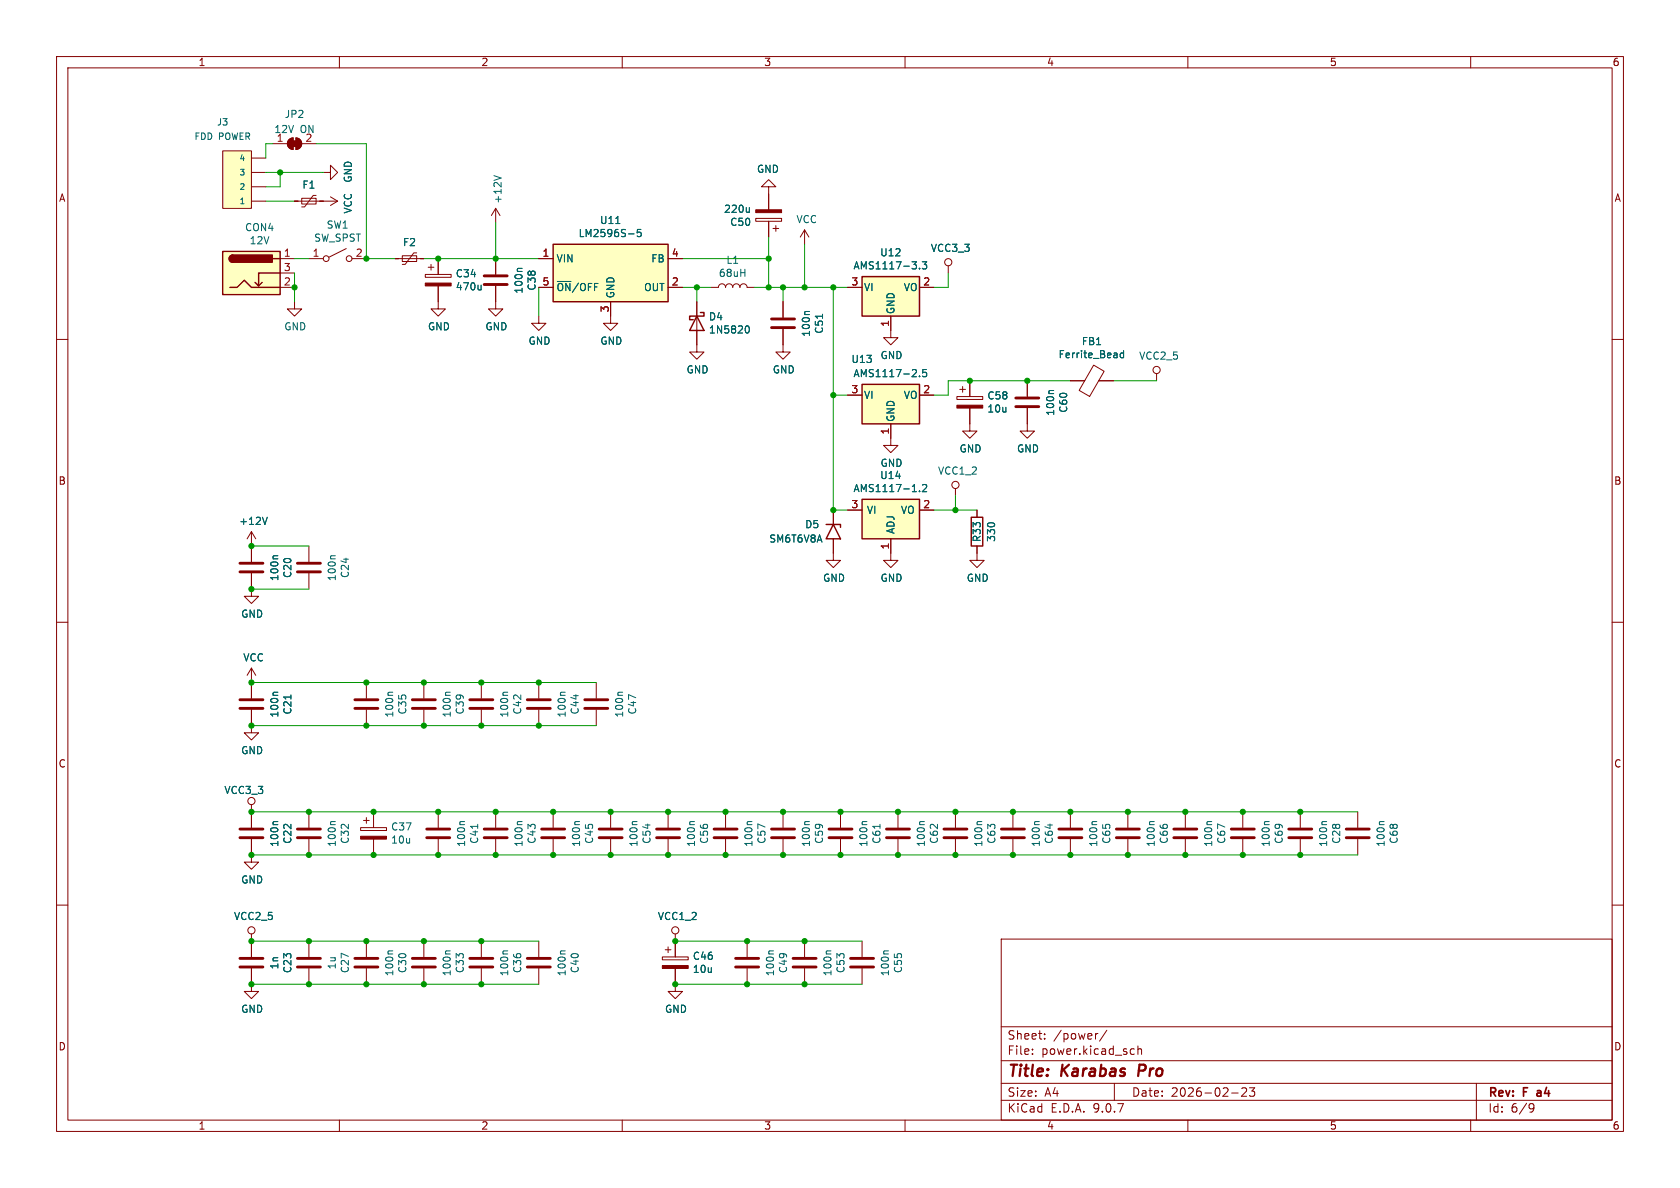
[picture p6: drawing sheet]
<svg xmlns="http://www.w3.org/2000/svg" width="297mm" height="210mm" viewBox="0 0 297 210" stroke-linecap="round" stroke-linejoin="round" font-family="sans-serif">
<g fill="none" stroke="#840000" stroke-width=".18">
<path d="M10 10h277v190h-277zM12 12h273v186h-273zM60 10v2M110 10v2M160 10v2M210 10v2M260 10v2M157.5 58.4v1.3h1.2l-1.2 1.3-1.3-1.3h1.3M10 60h2M169.2 70.1h4.5v.5h-4.5zM169.7 68.8h1M170.2 68.3v1"/>
<path d="M171.4 72.1v4.1h1.3l-1.3 1.3-1.2-1.3h1.2M171.4 67.3v2.8M181.6 72.1v4.1h1.3l-1.3 1.3-1.3-1.3h1.3M181.6 67.3v2.8M285 60h2M10 110h2M285 110h2M63.8 146.3h4.5v.5h-4.5zM64.3 145h1M64.8 144.5v1M66 143.5v2.8M66 148.3v2.8"/>
<path d="M77.5 143.5v2.8M77.5 148.3v2.8M189.2 143.5v2.8M189.2 148.3v2.8M199.4 143.5v2.8M199.4 148.3v2.8M209.5 143.5v2.8M209.5 148.3v2.8M219.7 143.5v2.8M219.7 148.3v2.8M229.9 143.5v2.8M229.9 148.3v2.8"/>
<path d="M240 143.5v2.8M240 148.3v2.8M10 160h2M44.4 171.2v4.1h1.3l-1.3 1.2-1.2-1.2h1.2M44.4 165.1v4.1M74.9 166.4v2.8M74.9 171.2v2.8M85.1 166.4v2.8M85.1 171.2v2.8M177 166h108v32h-108zM285 160h2M60 198v2"/>
<path d="M110 198v2M160 198v2M177 194.5h108M177 191.5h108M177 187.5h108M177 181.5h108M182.5 186.3v.1M182.5 185.5v.1M184.7 183.6v.1M184.7 182.8v.1M194.1 182.7l-.3 .1M195.7 182.1l-1.3 2"/>
<path d="M197 191.5v3M200.1 185.4l.4 .1M200.5 186.3l-.4 .1M201.2 185.5l.2-.1 .3 .1 .1 .9M201.2 184.9v1.5M210 198v2M217.7 193.2h1.2M219.5 192.4l.6-.1 .2 .1 .1 .3-.9 1.1h.9M220.9 192.3h.9l-.5 .6 .4 .1v.7l-.2 .1h-.4l-.2-.1M260 198v2M261 191.5v6.5M270.6 195.1l.5 .1a.99 .99 0 0 1-.4 1.4h-.2"/>
<path d="M271.2 195.7l-.3 .3h-.3"/>
<circle cx="44.4" cy="164.5" r=".63"/>
</g>
<path d="M271.8 193.3v.4" fill="none" stroke="#840000" stroke-width=".3"/>
<path d="M201.5 188.2l-.3 2" fill="none" stroke="#840000" stroke-width=".4"/>
<g fill="none" stroke="#840000" stroke-width=".51">
<path d="M179.6 70.4h4M179.6 71.9h4M75.4 146.6h4.1M75.4 148.1h4.1M187.2 146.6h4.1M187.2 148.1h4.1M197.4 146.6h4M197.4 148.1h4M207.5 146.6h4.1M207.5 148.1h4.1M217.7 146.6h4M217.7 148.1h4"/>
<path d="M227.8 146.6h4.1M227.8 148.1h4.1M238 146.6h4.1M238 148.1h4.1M42.4 169.4h4.1M42.4 170.9h4.1M72.9 169.4h4.1M72.9 170.9h4.1M83.1 169.4h4M83.1 170.9h4"/>
</g>
<path d="M186.3 69h-.7l-.2 .2M82.1 145.2h-.6l-.2 .2M84.5 145.7v.7M193.9 145.2h-.7l-.1 .2M204.1 145.2h-.7l-.2 .2M214.2 145.2h-.6l-.2 .2M224.4 145.2h-.7l-.2 .2M234.5 145.2h-.6l-.2 .2M244.7 145.2h-.7l-.1 .2M79.6 168.1h-.7l-.1 .2M89.8 168.1h-.7l-.2 .2" fill="none" stroke="#006464" stroke-width=".18"/>
<g fill="#840000" stroke="#840000" stroke-width=".18">
<path d="M63.8 147.8h4.5v.5h-4.5z"/>
<path d="M169.2 71.6h4.5v.5h-4.5z"/>
</g>
<path d="M152.4 48.9h10.2v7h-10.2z" fill="#ffffc2"/>
<path d="M152.4 48.9h10.2v7h-10.2z" fill="none" stroke="#840000" stroke-width=".25"/>
<path d="M149.9 50.8h2.5M157.5 55.9v2.5M162.6 50.8h2.5M54.6 143.5v2.8M54.6 148.3v2.8" fill="none" stroke="#840000" stroke-width=".18"/>
<path d="M162.6 47.4v.1M163 46.3h.8l-.4 .5 .4 .1v.5l-.2 .1-.6-.1M59.3 145.2h-.7l-.2 .2" fill="none" stroke="#006464" stroke-width=".18"/>
<path d="M52.6 146.6h4M52.6 148.1h4" fill="none" stroke="#840000" stroke-width=".51"/>
<path d="M152.4 67.9h10.2v7h-10.2z" fill="#ffffc2"/>
<path d="M152.4 67.9h10.2v7h-10.2z" fill="none" stroke="#840000" stroke-width=".25"/>
<g fill="none" stroke="#840000" stroke-width=".18">
<path d="M95.2 55.9v1.3h1.3l-1.3 1.2-1.2-1.2h1.2M107.9 55.9v1.3h1.3l-1.3 1.2-1.2-1.2h1.2M149.9 69.9h2.5M157.5 74.9v3.8h1.2l-1.2 1.3-1.3-1.3h1.3M162.6 69.9h2.5M189.2 67.3h2.6M193.3 64.5l1.9 1.1-2.6 4.5-1.8-1.1zM194.3 67.3h2.5M204.5 66v1.3M44.4 96.5v2.8M54.6 96.5v2.8M168.9 86.4v1.2"/>
<path d="M44.4 101.3v4.1h1.3l-1.3 1.3-1.2-1.3h1.2M44.4 118.1v5.3M44.4 118.1l-.7 1.3M44.4 118.1l.8 1.3M54.6 101.3v2.8M44.4 125.5v4h1.3l-1.3 1.3-1.2-1.3h1.2M64.8 120.7v2.7M64.8 125.5v2.8M74.9 120.7v2.7M74.9 125.5v2.8M85.1 120.7v2.7M85.1 125.5v2.8"/>
<path d="M95.2 120.7v2.7M95.2 125.5v2.8M105.4 120.7v2.7M105.4 125.5v2.8M44.4 148.3v4.1h1.3l-1.3 1.3-1.2-1.3h1.2M44.4 142.2v4.1M54.6 166.4v2.8M54.6 171.2v2.8"/>
<circle cx="204.5" cy="65.4" r=".63"/>
<circle cx="168.9" cy="85.7" r=".63"/>
<circle cx="44.4" cy="141.6" r=".63"/>
</g>
<g fill="none" stroke="#006464" stroke-width=".18">
<path d="M162.6 66.5v.1M163.8 65.3h-.6l-.1 .6 .2-.1 .4 .1 .1 .1v.5l-.2 .1-.5-.1M198.6 62v1.2M198.6 62.5l-.3-.1-.3 .2 .2 .6h.4M49.1 98.2h-.6l-.2 .2M59.3 98.2h-.7l-.2 .2M49.1 122.4h-.6l-.2 .2M51.4 122.9v.7M69.4 122.4h-.6l-.2 .2M79.6 122.4h-.7l-.1 .2M89.8 122.4h-.7l-.2 .2M99.9 122.4h-.6l-.2 .2"/>
<path d="M110.1 122.4h-.7l-.2 .2M49.1 145.2h-.6l-.2 .2"/>
</g>
<g fill="none" stroke="#840000" stroke-width=".51">
<path d="M42.4 99.6h4.1M52.6 99.6h4M42.4 101.1h4.1M52.6 101.1h4M42.4 123.7h4.1M42.4 125.2h4.1M62.7 123.7h4.1M62.7 125.2h4.1M72.9 123.7h4.1M72.9 125.2h4.1M83.1 123.7h4M83.1 125.2h4"/>
<path d="M93.2 123.7h4.1M93.2 125.2h4.1M103.4 123.7h4M103.4 125.2h4M42.4 146.6h4.1M42.4 148.1h4.1M52.6 169.4h4M52.6 170.9h4"/>
</g>
<path d="M97.8 43.2h20.3v10.1h-20.3z" fill="#ffffc2"/>
<path d="M97.8 43.2h20.3v10.1h-20.3zM123.2 55.9l1.3 2.5h-2.6zM123.8 55.2h.7v.7h-2.6v.6h.7" fill="none" stroke="#840000" stroke-width=".25"/>
<g fill="none" stroke="#840000" stroke-width=".18">
<path d="M57.1 30.5h1.3v-1.3l1.3 1.3-1.3 1.3v-1.3M133.6 38.6h4.6v.5h-4.6zM135.9 33h1.3l-1.3-1.2-1.3 1.2h1.3v4.1M135.9 39.1v2.8M137.2 39.9v1M54.6 45.7h2.5M61.2 43.9l-3 1.6M62.2 45.7h2.6M75.2 48.5h4.6v.5h-4.6zM75.7 47.2h1M76.2 46.7v1.1M77.5 45.7v2.8"/>
<path d="M77.5 50.5v2.8M95.2 45.7h2.6M95.2 50.8h2.6M107.9 53.3v2.6M118.1 45.7h2.5M118.1 50.8h2.5M123.2 53.3v8.9h1.3l-1.3 1.3-1.3-1.3h1.3M125.7 50.8h1.3a.64 .64 0 0 1 .6-.6 .64 .64 0 0 1 .7 .6 .64 .64 0 0 1 .6-.6 .64 .64 0 0 1 .6 .6 .64 .64 0 0 1 .7-.6 .64 .64 0 0 1 .6 .6 .64 .64 0 0 1 .6-.6 .64 .64 0 0 1 .7 .6h1.2M136.7 40.4h1M138.4 58.2v4h1.3l-1.3 1.3-1.2-1.3h1.2M138.4 53.3v2.8M142.2 40.6l-.7 1.3"/>
<path d="M142.2 40.6l.8 1.3M142.2 40.6v2.6M44.4 94l-.7 1.3M44.4 94l.8 1.3M44.4 94v2.5M87.6 143.5v2.8M87.6 148.3v2.8M97.8 143.5v2.8M97.8 148.3v2.8M138.4 143.5v2.8M138.4 148.3v2.8M148.6 143.5v2.8"/>
<path d="M148.6 148.3v2.8M179.1 143.5v2.8M179.1 148.3v2.8M64.8 166.4v2.8M64.8 171.2v2.8"/>
<circle cx="57.7" cy="45.7" r=".51"/>
<circle cx="61.7" cy="45.7" r=".51"/>
</g>
<g fill="none" stroke="#006464" stroke-width=".18">
<path d="M108.9 39.5h.7M132.5 36.7v.8M132.5 37.4l-.2 .1M85.1 50.4v.9M85.1 51.1l-.2 .2M111.1 41.3h1M113.3 40.6h-.6l-.1 .6 .2-.2 .4 .1 .2 .2-.1 .4-.2 .1-.5-.1M131.9 57.7l.1-.1a.68 .68 0 0 1 .5 .6 .68 .68 0 0 1-.5 .7l-.1-.1M143.1 55.1h-.7l-.1 .1M145.4 55.5v.8M47.2 91.4l-.4 1.3M92.3 145.2h-.7l-.1 .2"/>
<path d="M102.5 145.2h-.7l-.2 .2M143.1 145.2h-.7l-.1 .2M153.3 145.2h-.7l-.2 .2M155.6 145.7v.7M183.7 145.2h-.6l-.2 .2M69.4 168.1h-.6l-.2 .2"/>
</g>
<g fill="none" stroke="#840000" stroke-width=".51">
<path d="M136.4 56.4h4.1M136.4 57.9h4.1M85.6 146.6h4.1M85.6 148.1h4.1M95.8 146.6h4M95.8 148.1h4M136.4 146.6h4.1M136.4 148.1h4.1M146.6 146.6h4M146.6 148.1h4M177 146.6h4.1M177 148.1h4.1"/>
<path d="M62.7 169.4h4.1M62.7 170.9h4.1"/>
</g>
<g fill="#840000" stroke="#840000" stroke-width=".18">
<path d="M133.6 37.1h4.6v.5h-4.6z"/>
<path d="M75.2 50h4.6v.5h-4.6z"/>
</g>
<path d="M39.4 26.7h5v10.1h-5z" fill="#ffffc2"/>
<g fill="none" stroke="#840000" stroke-width=".18">
<path d="M39.4 26.7h5v10.1h-5zM44.4 27.9h2.6M44.4 30.5h2.6M44.4 33h2.6M44.4 35.6h2.6M48.3 25.4h2.5M51.1 24.7l.7-.3v2a1.02 1.02 0 0 1-.9-.6 1.02 1.02 0 0 1 .2-1.1zM52.3 24.4a1.02 1.02 0 0 1 1 1 1.02 1.02 0 0 1-1 1zM53.3 25.4h2.6M87.6 36.8v2.6M87.6 36.8l-.7 1.3M87.6 36.8l.8 1.3"/>
<path d="M69.8 45.7h5.1M71.1 45.2h2.6v1h-2.6zM73.7 44.7h-.5l-1.6 2h-.5M77.5 53.3v1.3h1.2l-1.2 1.3-1.3-1.3h1.3M87.6 50.5v4.1h1.3l-1.3 1.3-1.2-1.3h1.2M87.6 45.7v2.8M172.7 90.2v1.2M172.7 96.5v1.3M107.9 143.5v2.8M107.9 148.3v2.8M118.1 143.5v2.8M118.1 148.3v2.8"/>
<path d="M128.3 143.5v2.8M128.3 148.3v2.8M158.7 143.5v2.8M158.7 148.3v2.8M95.2 166.4v2.8M95.2 171.2v2.8M117.1 169.2h4.6v.5h-4.6zM117.6 167.9h1M118.1 167.4v1M119.4 171.2v4.1h1.2l-1.2 1.2-1.3-1.2h1.3M119.4 165.1v4.1M132.1 166.4v2.8"/>
<path d="M132.1 171.2v2.8M142.2 166.4v2.8M142.2 171.2v2.8M152.4 166.4v2.8M152.4 171.2v2.8"/>
<circle cx="119.4" cy="164.5" r=".63"/>
</g>
<g fill="#840000" stroke="#840000" stroke-width=".18">
<path d="M117.1 170.7h4.6v.5h-4.6z"/>
<path d="M51.6 24.9h1v1h-1z"/>
<path d="M51.1 24.7l.7-.3v2a1.02 1.02 0 0 1-.9-.6 1.02 1.02 0 0 1 .2-1.1z"/>
<path d="M52.3 24.4a1.02 1.02 0 0 1 1 1 1.02 1.02 0 0 1-1 1z"/>
</g>
<path d="M171.7 91.4h2v5.1h-2z" fill="none" stroke="#840000" stroke-width=".25"/>
<g fill="none" stroke="#840000" stroke-width=".51">
<path d="M85.6 48.8h4.1M85.6 50.3h4.1M105.9 146.6h4.1M105.9 148.1h4.1M116.1 146.6h4M116.1 148.1h4M126.2 146.6h4.1M126.2 148.1h4.1M156.7 146.6h4.1M156.7 148.1h4.1M93.2 169.4h4.1M93.2 170.9h4.1"/>
<path d="M130 169.4h4.1M130 170.9h4.1M140.2 169.4h4.1M140.2 170.9h4.1M150.4 169.4h4M150.4 170.9h4"/>
</g>
<path d="M87.3 31l1.3 .5M92.3 47.4h-.7l-.1 .2M112.6 145.2h-.6l-.2 .2M122.8 145.2h-.7l-.2 .2M132.9 145.2h-.6l-.2 .2M163.4 145.2h-.6l-.2 .2M99.9 168.1h-.6l-.2 .2M136.7 168.1h-.6l-.2 .2M146.9 168.1h-.7l-.1 .2M157.1 168.1h-.7l-.2 .2" fill="none" stroke="#006464" stroke-width=".18"/>
<path d="M152.4 88.3h10.2v7h-10.2z" fill="#ffffc2"/>
<path d="M152.4 88.3h10.2v7h-10.2z" fill="none" stroke="#840000" stroke-width=".25"/>
<g fill="none" stroke="#840000" stroke-width=".18">
<path d="M167.6 47v1.3M149.9 90.2h2.5M157.5 95.3v2.5M162.6 90.2h2.5"/>
<circle cx="167.6" cy="46.4" r=".63"/>
</g>
<path d="M162.6 86.8v.1M163.1 85.8l.5-.2 .2 .4-.8 .9h.8" fill="none" stroke="#006464" stroke-width=".18"/>
<path d="M39.4 44.5h10.1v7.6h-10.1z" fill="#ffffc2"/>
<path d="M39.4 44.5h10.1v7.6h-10.1zM40.6 50.8h1.3l1.3-1.3 1.2 1.3h5.1M41.1 45.1a.64 .64 0 0 0-.6 .6 .64 .64 0 0 0 .6 .7M46.4 49.9l-.7 .6M48.3 45.7h1.2M49.5 48.3h-3.8v2.2l-.6-.6M146 92.7h2.6v.5M147.3 92.7l1.3 2.6h-2.6z" fill="none" stroke="#840000" stroke-width=".25"/>
<g fill="#840000" stroke="#840000" stroke-width=".25">
<path d="M40.7 45.3l.4-.2v1.3a.63 .63 0 0 1-.5-.4 .63 .63 0 0 1 .1-.7z"/>
<path d="M41.1 45.1h7v1.3h-7z"/>
</g>
<g fill="none" stroke="#840000" stroke-width=".18">
<path d="M52.1 35.6h7.6M53.3 35.1h2.6v1h-2.6zM55.9 34.5h-.5l-1.6 2.1h-.5M58.4 34.8l1.3 .8M59.7 35.6l-1.3 .7M135.9 34.3v2.8M135.9 39.1v2.8M49.5 45.7h2.6M49.5 48.3h2.6M49.5 50.8h2.6M52.1 53.3v1.3h1.2l-1.2 1.3-1.3-1.3h1.3M69.8 45.7h.7"/>
<path d="M74.3 45.7h.6M77.5 45.7v2.8M77.5 50.5v2.8M87.6 45.7v2.8M87.6 50.5v2.8M95.2 45.7h2.6M95.2 50.8h2.6M107.9 53.3v2.6M118.1 45.7h2.5M118.1 50.8h2.5M123.2 53.3v2.6M123.2 58.4v2.6"/>
<path d="M138.4 53.3v2.8M138.4 58.2v2.8M149.9 50.8h2.5M157.5 55.9v2.5M162.6 50.8h2.5M149.9 69.9h2.5M157.5 74.9v2.6M162.6 69.9h2.5M171.4 67.3v2.8M171.4 72.1v2.8M181.6 67.3v2.8M181.6 72.1v2.8"/>
<path d="M189.2 67.3h2.6M194.3 67.3h2.5M44.4 96.5v2.8M147.3 95.3v3.8h1.3l-1.3 1.2-1.3-1.2h1.3M147.3 90.2v2.5M149.9 90.2h2.5M157.5 95.3v3.8h1.2l-1.2 1.2-1.3-1.2h1.3M162.6 90.2h2.5M172.7 96.5v2.6h1.3l-1.3 1.2-1.3-1.2h1.3M172.7 90.2v1.2M44.4 101.3v2.8M44.4 120.7v2.7"/>
<path d="M44.4 125.5v2.8M44.4 143.5v2.8M44.4 148.3v2.8M168.9 143.5v2.8M168.9 148.3v2.8M44.4 166.4v2.8M44.4 171.2v2.8M119.4 166.4v2.8M119.4 171.2v2.8"/>
</g>
<path d="M166.9 146.6h4M166.9 148.1h4" fill="none" stroke="#840000" stroke-width=".51"/>
<g fill="none" stroke="#006464" stroke-width=".18">
<path d="M108.9 39.5h.7M132.5 36.7v.8M132.5 37.4l-.2 .1M85.1 50.4v.9M85.1 51.1l-.2 .2M92.3 47.4h-.7l-.1 .2M111.1 41.3h1M113.3 40.6h-.6l-.1 .6 .2-.2 .4 .1 .2 .2-.1 .4-.2 .1-.5-.1M131.9 57.7l.1-.1a.68 .68 0 0 1 .5 .6 .68 .68 0 0 1-.5 .7l-.1-.1M143.1 55.1h-.7l-.1 .1M145.4 55.5v.8M162.6 47.4v.1"/>
<path d="M163 46.3h.8l-.4 .5 .4 .1v.5l-.2 .1-.6-.1M162.6 66.5v.1M163.8 65.3h-.6l-.1 .6 .2-.1 .4 .1 .1 .1v.5l-.2 .1-.5-.1M186.3 69h-.7l-.2 .2M198.6 62v1.2M198.6 62.5l-.3-.1-.3 .2 .2 .6h.4M47.2 91.4l-.4 1.3M49.1 98.2h-.6l-.2 .2M162.6 86.8v.1M163.1 85.8l.5-.2 .2 .4-.8 .9h.8M49.1 122.4h-.6l-.2 .2M51.4 122.9v.7"/>
<path d="M49.1 145.2h-.6l-.2 .2M173.6 145.2h-.7l-.2 .2"/>
</g>
<g fill="none" stroke="#009600" stroke-width=".18">
<path d="M47 30.5h10.1M47 35.6h5.1M48.3 25.4h-1.3v2.5M49.5 30.5v2.5h-2.5M55.9 25.4h8.9v20.3h5M87.6 39.4v6.3M52.1 45.7h2.5M52.1 48.3v5M74.9 45.7h20.3M95.2 50.8v5.1M120.6 45.7h15.3M120.6 50.8h5.1"/>
<path d="M123.2 50.8v2.5M133.3 50.8h16.6M135.9 41.9v8.9M138.4 50.8v2.5M142.2 43.2v7.6M147.3 50.8v39.4h2.6M167.6 48.3v2.5h-2.5M147.3 69.9h2.6M189.2 67.3h-21.6v2.6h-2.5M196.8 67.3h7.7M44.4 96.5h10.2M165.1 90.2h7.6"/>
<path d="M168.9 87.6v2.6M44.4 104.1h10.2M44.4 128.3h61M44.4 120.7h61M44.4 151.1h195.6M44.4 143.5h195.6M44.4 174h50.8M44.4 166.4h50.8M119.4 174h33M119.4 166.4h33"/>
</g>
<g fill="#009600" stroke="#009600" stroke-width=".18">
<circle cx="132.1" cy="166.4" r=".46"/>
<circle cx="142.2" cy="174" r=".46"/>
<circle cx="132.1" cy="174" r=".46"/>
<circle cx="118.1" cy="143.5" r=".46"/>
<circle cx="118.1" cy="151.1" r=".46"/>
<circle cx="85.1" cy="166.4" r=".46"/>
<circle cx="85.1" cy="174" r=".46"/>
<circle cx="142.2" cy="166.4" r=".46"/>
<circle cx="119.4" cy="166.4" r=".46"/>
<circle cx="119.4" cy="174" r=".46"/>
<circle cx="107.9" cy="143.5" r=".46"/>
<circle cx="107.9" cy="151.1" r=".46"/>
<circle cx="128.3" cy="143.5" r=".46"/>
<circle cx="128.3" cy="151.1" r=".46"/>
<circle cx="138.4" cy="143.5" r=".46"/>
<circle cx="138.4" cy="151.1" r=".46"/>
<circle cx="158.7" cy="151.1" r=".46"/>
<circle cx="148.6" cy="151.1" r=".46"/>
<circle cx="189.2" cy="143.5" r=".46"/>
<circle cx="189.2" cy="151.1" r=".46"/>
<circle cx="168.9" cy="151.1" r=".46"/>
<circle cx="168.9" cy="143.5" r=".46"/>
<circle cx="179.1" cy="143.5" r=".46"/>
<circle cx="179.1" cy="151.1" r=".46"/>
<circle cx="147.3" cy="90.2" r=".46"/>
<circle cx="158.7" cy="143.5" r=".46"/>
<circle cx="148.6" cy="143.5" r=".46"/>
<circle cx="171.4" cy="67.3" r=".46"/>
<circle cx="168.9" cy="90.2" r=".46"/>
<circle cx="181.6" cy="67.3" r=".46"/>
<circle cx="147.3" cy="69.9" r=".46"/>
<circle cx="147.3" cy="50.8" r=".46"/>
<circle cx="209.5" cy="151.1" r=".46"/>
<circle cx="209.5" cy="143.5" r=".46"/>
<circle cx="199.4" cy="151.1" r=".46"/>
<circle cx="199.4" cy="143.5" r=".46"/>
<circle cx="219.7" cy="151.1" r=".46"/>
<circle cx="219.7" cy="143.5" r=".46"/>
<circle cx="229.9" cy="151.1" r=".46"/>
<circle cx="229.9" cy="143.5" r=".46"/>
<circle cx="135.9" cy="50.8" r=".46"/>
<circle cx="138.4" cy="50.8" r=".46"/>
<circle cx="142.2" cy="50.8" r=".46"/>
<circle cx="135.9" cy="45.7" r=".46"/>
<circle cx="123.2" cy="50.8" r=".46"/>
<circle cx="95.2" cy="128.3" r=".46"/>
<circle cx="85.1" cy="128.3" r=".46"/>
<circle cx="87.6" cy="151.1" r=".46"/>
<circle cx="87.6" cy="143.5" r=".46"/>
<circle cx="44.4" cy="120.7" r=".46"/>
<circle cx="44.4" cy="128.3" r=".46"/>
<circle cx="77.5" cy="143.5" r=".46"/>
<circle cx="74.9" cy="128.3" r=".46"/>
<circle cx="64.8" cy="128.3" r=".46"/>
<circle cx="66" cy="151.1" r=".46"/>
<circle cx="77.5" cy="151.1" r=".46"/>
<circle cx="74.9" cy="120.7" r=".46"/>
<circle cx="64.8" cy="120.7" r=".46"/>
<circle cx="85.1" cy="120.7" r=".46"/>
<circle cx="95.2" cy="120.7" r=".46"/>
<circle cx="44.4" cy="96.5" r=".46"/>
<circle cx="44.4" cy="104.1" r=".46"/>
<circle cx="64.8" cy="166.4" r=".46"/>
<circle cx="64.8" cy="174" r=".46"/>
<circle cx="97.8" cy="151.1" r=".46"/>
<circle cx="97.8" cy="143.5" r=".46"/>
<circle cx="74.9" cy="166.4" r=".46"/>
<circle cx="74.9" cy="174" r=".46"/>
<circle cx="66" cy="143.5" r=".46"/>
<circle cx="44.4" cy="166.4" r=".46"/>
<circle cx="44.4" cy="174" r=".46"/>
<circle cx="54.6" cy="143.5" r=".46"/>
<circle cx="54.6" cy="151.1" r=".46"/>
<circle cx="54.6" cy="174" r=".46"/>
<circle cx="54.6" cy="166.4" r=".46"/>
<circle cx="44.4" cy="151.1" r=".46"/>
<circle cx="44.4" cy="143.5" r=".46"/>
<circle cx="64.8" cy="45.7" r=".46"/>
<circle cx="52.1" cy="50.8" r=".46"/>
<circle cx="49.5" cy="30.5" r=".46"/>
<circle cx="77.5" cy="45.7" r=".46"/>
<circle cx="87.6" cy="45.7" r=".46"/>
</g>
<g font-size="2.8" fill="#840000">
<text x="178" y="190.9">Title:</text>
<text x="187.7" y="190.9">Karabas</text>
<text x="202.1" y="190.9">Pro</text>
</g>
<g font-size="2.1" fill="#840000">
<text x="178" y="184">Sheet:</text>
<text x="186.2" y="184">/power/</text>
<text x="178" y="186.7">File:</text>
<text x="184.1" y="186.7">power.kicad_sch</text>
<text x="178" y="196.9">KiCad</text>
<text x="178" y="194.1">Size:</text>
<text x="184.7" y="194.1">A4</text>
<text x="185.7" y="196.9">E.D.A.</text>
<text x="193.3" y="196.9">9.0.7</text>
<text x="200" y="194.1">Date:</text>
<text x="207" y="194.1">2026-02-23</text>
<text x="263" y="194.3">Rev:</text>
<text x="263" y="196.9">Id:</text>
<text x="267.1" y="196.9">6/9</text>
<text x="269.4" y="194.3">F</text>
<text x="272.4" y="194.3">a4</text>
</g>
<g font-size="1.8" fill="#840000">
<text x="35" y="11.9">1</text>
<text x="85" y="11.9">2</text>
<text x="135" y="11.9">3</text>
<text x="185" y="11.9">4</text>
<text x="235" y="11.9">5</text>
<text x="285" y="11.9">6</text>
<text x="10.3" y="35.9">A</text>
<text x="285.3" y="35.9">A</text>
<text x="10.3" y="85.9">B</text>
<text x="285.3" y="85.9">B</text>
<text x="10.3" y="135.9">C</text>
<text x="285.3" y="135.9">C</text>
<text x="10.3" y="185.9">D</text>
<text x="285.3" y="185.9">D</text>
<text x="35" y="199.9">1</text>
<text x="85" y="199.9">2</text>
<text x="135" y="199.9">3</text>
<text x="185" y="199.9">4</text>
<text x="235" y="199.9">5</text>
<text x="285" y="199.9">6</text>
</g>
<g font-size="1.8" fill="#006464">
<text x="48.4" y="23.7">12V</text>
<text x="50.2" y="21.1">JP2</text>
<text x="53.1" y="23.7">ON</text>
<text x="48.8" y="25.1">1</text>
<text x="53.9" y="25.1">2</text>
<text x="53.4" y="33.6">F1</text>
<text x="62.4" y="32.4" transform="rotate(-90 62.4 32.4)">GND</text>
<text x="133.7" y="30.8">GND</text>
<text x="43.2" y="41.1">CON4</text>
<text x="57.7" y="40.6">SW1</text>
<text x="62.4" y="37.9" transform="rotate(-90 62.4 37.9)">VCC</text>
<text x="88.9" y="36.1" transform="rotate(-90 88.9 36.1)">+12V</text>
<text x="106" y="39.8">U11</text>
<text x="127.9" y="37.8">220u</text>
<text x="129" y="40.1">C50</text>
<text x="140.7" y="39.6">VCC</text>
<text x="44" y="43.4">12V</text>
<text x="55.4" y="42.9">SW_SPST</text>
<text x="71.1" y="43.7">F2</text>
<text x="98.3" y="46.6">VIN</text>
<text x="102.2" y="42.1">LM2596S-5</text>
<text x="115" y="46.6">FB</text>
<text x="128.3" y="46.8">L1</text>
<text x="150.8" y="47.8">AMS1117-3.3</text>
<text x="155.5" y="45.5">U12</text>
<text x="164.5" y="44.7">VCC3_3</text>
<text x="80.5" y="51.5">470u</text>
<text x="80.5" y="49.2">C34</text>
<text x="92.6" y="52" transform="rotate(-90 92.6 52)">100n</text>
<text x="94.9" y="51.5" transform="rotate(-90 94.9 51.5)">C38</text>
<text x="98.3" y="51.7">~{ON}/OFF</text>
<text x="108.8" y="52.8" transform="rotate(-90 108.8 52.8)">GND</text>
<text x="113.8" y="51.7">OUT</text>
<text x="127" y="49.1">68uH</text>
<text x="152.7" y="51.7">VI</text>
<text x="159.7" y="51.7">VO</text>
<text x="50.2" y="58.6">GND</text>
<text x="75.6" y="58.6">GND</text>
<text x="85.7" y="58.6">GND</text>
<text x="125.2" y="56.8">D4</text>
<text x="125.2" y="59.2">1N5820</text>
<text x="143.4" y="59.6" transform="rotate(-90 143.4 59.6)">100n</text>
<text x="145.7" y="59.1" transform="rotate(-90 145.7 59.1)">C51</text>
<text x="158.3" y="55.6" transform="rotate(-90 158.3 55.6)">GND</text>
<text x="93.3" y="61.1">GND</text>
<text x="106" y="61.1">GND</text>
<text x="150.4" y="64.4">U13</text>
<text x="155.6" y="63.7">GND</text>
<text x="187" y="63.5">Ferrite_Bead</text>
<text x="191.2" y="61.2">FB1</text>
<text x="201.3" y="63.8">VCC2_5</text>
<text x="121.3" y="66.2">GND</text>
<text x="136.5" y="66.2">GND</text>
<text x="150.8" y="66.9">AMS1117-2.5</text>
<text x="152.7" y="70.7">VI</text>
<text x="159.7" y="70.7">VO</text>
<text x="174.5" y="70.8">C58</text>
<text x="158.3" y="74.7" transform="rotate(-90 158.3 74.7)">GND</text>
<text x="174.5" y="73.1">10u</text>
<text x="186.6" y="73.6" transform="rotate(-90 186.6 73.6)">100n</text>
<text x="188.9" y="73.1" transform="rotate(-90 188.9 73.1)">C60</text>
<text x="155.6" y="82.7">GND</text>
<text x="169.5" y="80.2">GND</text>
<text x="179.7" y="80.2">GND</text>
<text x="150.8" y="87.2">AMS1117-1.2</text>
<text x="155.5" y="84.9">U14</text>
<text x="165.7" y="84.1">VCC1_2</text>
<text x="42.2" y="93">+12V</text>
<text x="142.2" y="93.6">D5</text>
<text x="153.2" y="91">VI</text>
<text x="158.3" y="94.5" transform="rotate(-90 158.3 94.5)">ADJ</text>
<text x="159.2" y="91">VO</text>
<text x="173.6" y="95.9" transform="rotate(-90 173.6 95.9)">R33</text>
<text x="176.1" y="95.9" transform="rotate(-90 176.1 95.9)">330</text>
<text x="135.9" y="96.1">SM6T6V8A</text>
<text x="49.4" y="102.8" transform="rotate(-90 49.4 102.8)">100n</text>
<text x="51.7" y="102.3" transform="rotate(-90 51.7 102.3)">C20</text>
<text x="59.6" y="102.8" transform="rotate(-90 59.6 102.8)">100n</text>
<text x="61.9" y="102.3" transform="rotate(-90 61.9 102.3)">C24</text>
<text x="145.4" y="103">GND</text>
<text x="155.6" y="103">GND</text>
<text x="170.8" y="103">GND</text>
<text x="42.5" y="109.4">GND</text>
<text x="42.9" y="117.1">VCC</text>
<text x="49.4" y="127" transform="rotate(-90 49.4 127)">100n</text>
<text x="51.7" y="126.4" transform="rotate(-90 51.7 126.4)">C21</text>
<text x="69.7" y="127" transform="rotate(-90 69.7 127)">100n</text>
<text x="72" y="126.4" transform="rotate(-90 72 126.4)">C35</text>
<text x="79.9" y="127" transform="rotate(-90 79.9 127)">100n</text>
<text x="82.2" y="126.4" transform="rotate(-90 82.2 126.4)">C39</text>
<text x="90" y="127" transform="rotate(-90 90 127)">100n</text>
<text x="92.4" y="126.4" transform="rotate(-90 92.4 126.4)">C42</text>
<text x="100.2" y="127" transform="rotate(-90 100.2 127)">100n</text>
<text x="102.5" y="126.4" transform="rotate(-90 102.5 126.4)">C44</text>
<text x="110.4" y="127" transform="rotate(-90 110.4 127)">100n</text>
<text x="112.7" y="126.4" transform="rotate(-90 112.7 126.4)">C47</text>
<text x="42.5" y="133.5">GND</text>
<text x="39.6" y="140.6">VCC3_3</text>
<text x="49.4" y="149.8" transform="rotate(-90 49.4 149.8)">100n</text>
<text x="51.7" y="149.3" transform="rotate(-90 51.7 149.3)">C22</text>
<text x="59.6" y="149.8" transform="rotate(-90 59.6 149.8)">100n</text>
<text x="61.9" y="149.3" transform="rotate(-90 61.9 149.3)">C32</text>
<text x="69" y="147">C37</text>
<text x="69" y="149.3">10u</text>
<text x="82.4" y="149.8" transform="rotate(-90 82.4 149.8)">100n</text>
<text x="84.7" y="149.3" transform="rotate(-90 84.7 149.3)">C41</text>
<text x="92.6" y="149.8" transform="rotate(-90 92.6 149.8)">100n</text>
<text x="94.9" y="149.3" transform="rotate(-90 94.9 149.3)">C43</text>
<text x="102.7" y="149.8" transform="rotate(-90 102.7 149.8)">100n</text>
<text x="105.1" y="149.3" transform="rotate(-90 105.1 149.3)">C45</text>
<text x="112.9" y="149.8" transform="rotate(-90 112.9 149.8)">100n</text>
<text x="115.2" y="149.3" transform="rotate(-90 115.2 149.3)">C54</text>
<text x="123.1" y="149.8" transform="rotate(-90 123.1 149.8)">100n</text>
<text x="125.4" y="149.3" transform="rotate(-90 125.4 149.3)">C56</text>
<text x="133.2" y="149.8" transform="rotate(-90 133.2 149.8)">100n</text>
<text x="135.5" y="149.3" transform="rotate(-90 135.5 149.3)">C57</text>
<text x="143.4" y="149.8" transform="rotate(-90 143.4 149.8)">100n</text>
<text x="145.7" y="149.3" transform="rotate(-90 145.7 149.3)">C59</text>
<text x="153.5" y="149.8" transform="rotate(-90 153.5 149.8)">100n</text>
<text x="155.9" y="149.3" transform="rotate(-90 155.9 149.3)">C61</text>
<text x="163.7" y="149.8" transform="rotate(-90 163.7 149.8)">100n</text>
<text x="166" y="149.3" transform="rotate(-90 166 149.3)">C62</text>
<text x="173.9" y="149.8" transform="rotate(-90 173.9 149.8)">100n</text>
<text x="176.2" y="149.3" transform="rotate(-90 176.2 149.3)">C63</text>
<text x="184" y="149.8" transform="rotate(-90 184 149.8)">100n</text>
<text x="186.3" y="149.3" transform="rotate(-90 186.3 149.3)">C64</text>
<text x="194.2" y="149.8" transform="rotate(-90 194.2 149.8)">100n</text>
<text x="196.5" y="149.3" transform="rotate(-90 196.5 149.3)">C65</text>
<text x="204.3" y="149.8" transform="rotate(-90 204.3 149.8)">100n</text>
<text x="206.7" y="149.3" transform="rotate(-90 206.7 149.3)">C66</text>
<text x="214.5" y="149.8" transform="rotate(-90 214.5 149.8)">100n</text>
<text x="216.8" y="149.3" transform="rotate(-90 216.8 149.3)">C67</text>
<text x="224.7" y="149.8" transform="rotate(-90 224.7 149.8)">100n</text>
<text x="227" y="149.3" transform="rotate(-90 227 149.3)">C69</text>
<text x="234.8" y="149.8" transform="rotate(-90 234.8 149.8)">100n</text>
<text x="237.1" y="149.3" transform="rotate(-90 237.1 149.3)">C28</text>
<text x="245" y="149.8" transform="rotate(-90 245 149.8)">100n</text>
<text x="247.3" y="149.3" transform="rotate(-90 247.3 149.3)">C68</text>
<text x="42.5" y="156.4">GND</text>
<text x="41.3" y="162.8">VCC2_5</text>
<text x="116.2" y="162.8">VCC1_2</text>
<text x="49.4" y="171.5" transform="rotate(-90 49.4 171.5)">1n</text>
<text x="51.7" y="172.1" transform="rotate(-90 51.7 172.1)">C23</text>
<text x="59.6" y="171.5" transform="rotate(-90 59.6 171.5)">1u</text>
<text x="61.9" y="172.1" transform="rotate(-90 61.9 172.1)">C27</text>
<text x="69.7" y="172.7" transform="rotate(-90 69.7 172.7)">100n</text>
<text x="72" y="172.1" transform="rotate(-90 72 172.1)">C30</text>
<text x="79.9" y="172.7" transform="rotate(-90 79.9 172.7)">100n</text>
<text x="82.2" y="172.1" transform="rotate(-90 82.2 172.1)">C33</text>
<text x="90" y="172.7" transform="rotate(-90 90 172.7)">100n</text>
<text x="92.4" y="172.1" transform="rotate(-90 92.4 172.1)">C36</text>
<text x="100.2" y="172.7" transform="rotate(-90 100.2 172.7)">100n</text>
<text x="102.5" y="172.1" transform="rotate(-90 102.5 172.1)">C40</text>
<text x="122.4" y="169.9">C46</text>
<text x="122.4" y="172.2">10u</text>
<text x="137" y="172.7" transform="rotate(-90 137 172.7)">100n</text>
<text x="139.3" y="172.1" transform="rotate(-90 139.3 172.1)">C49</text>
<text x="147.2" y="172.7" transform="rotate(-90 147.2 172.7)">100n</text>
<text x="149.5" y="172.1" transform="rotate(-90 149.5 172.1)">C53</text>
<text x="157.4" y="172.7" transform="rotate(-90 157.4 172.7)">100n</text>
<text x="159.7" y="172.1" transform="rotate(-90 159.7 172.1)">C55</text>
<text x="42.5" y="179.2">GND</text>
<text x="117.5" y="179.2">GND</text>
</g>
<g font-size="1.8" fill="#a90000">
<text x="50.1" y="45.5">1</text>
<text x="55.2" y="45.5">1</text>
<text x="62.8" y="45.5">2</text>
<text x="95.8" y="45.5">1</text>
<text x="118.7" y="45.5">4</text>
<text x="50.1" y="48">3</text>
<text x="50.1" y="50.5">2</text>
<text x="95.8" y="50.5">5</text>
<text x="118.7" y="50.5">2</text>
<text x="150.4" y="50.5">3</text>
<text x="163.1" y="50.5">2</text>
<text x="107.7" y="55.3" transform="rotate(-90 107.7 55.3)">3</text>
<text x="157.2" y="57.9" transform="rotate(-90 157.2 57.9)">1</text>
<text x="150.4" y="69.6">3</text>
<text x="163.1" y="69.6">2</text>
<text x="157.2" y="76.9" transform="rotate(-90 157.2 76.9)">1</text>
<text x="150.4" y="89.9">3</text>
<text x="163.1" y="89.9">2</text>
<text x="157.2" y="97.2" transform="rotate(-90 157.2 97.2)">1</text>
</g>
<g font-size="1.6" fill="#006464">
<text x="38.3" y="22.4">J3</text>
<text x="34.3" y="24.9">FDD POWER</text>
</g>
<g font-size="1.4" fill="#006464">
<text x="42.2" y="28.7">4</text>
<text x="42.2" y="31.2">3</text>
<text x="42.2" y="33.8">2</text>
<text x="42.2" y="36.3">1</text>
</g>
</svg>
